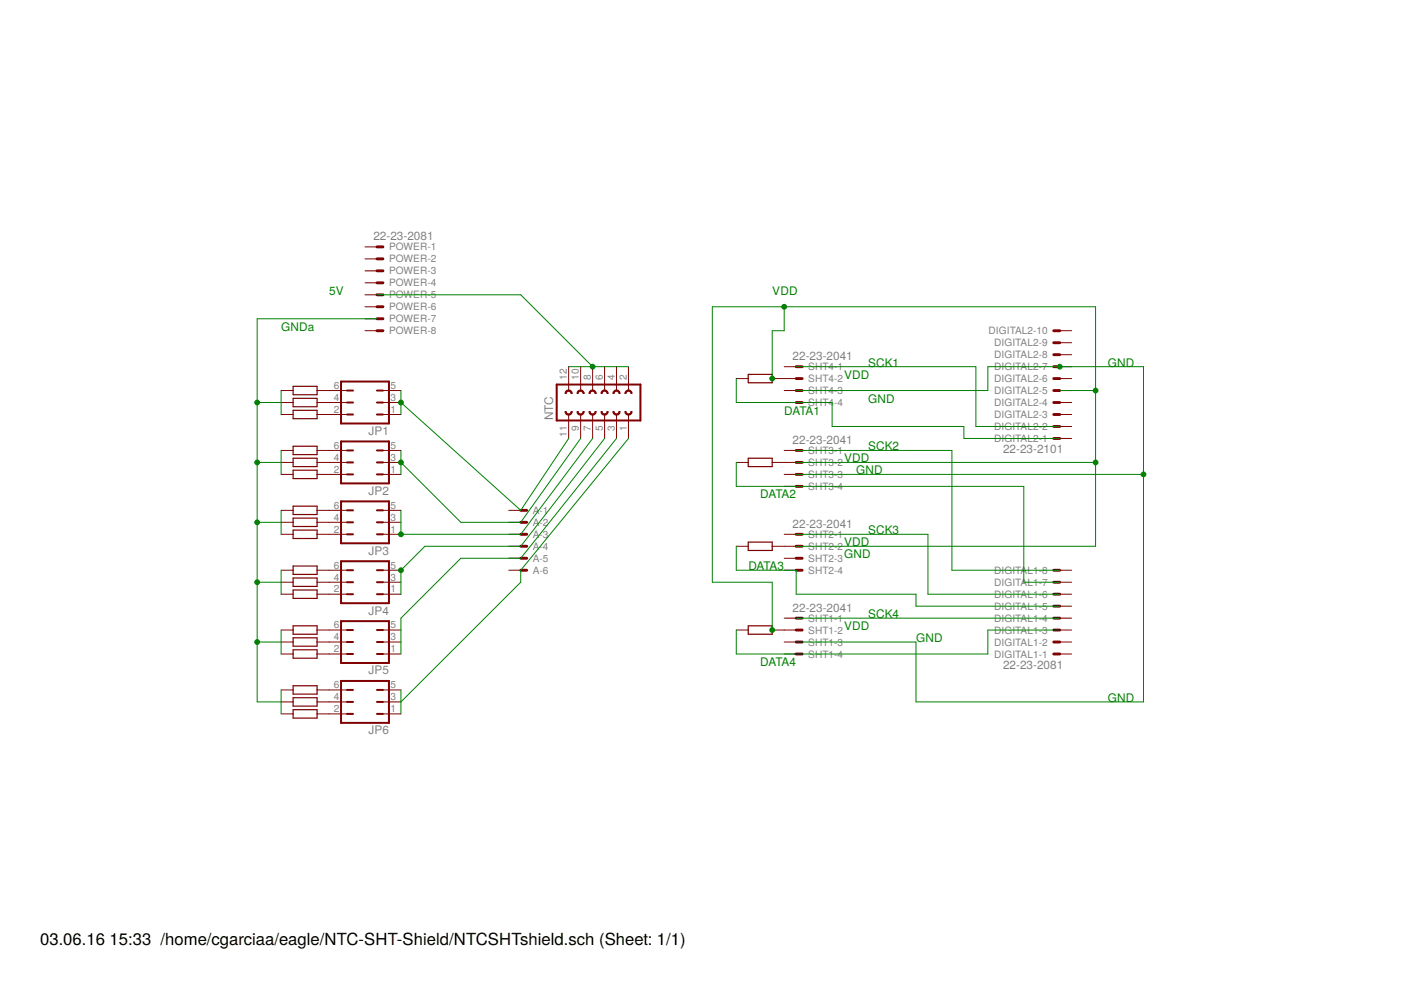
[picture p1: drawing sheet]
<svg xmlns="http://www.w3.org/2000/svg" width="297mm" height="210mm" viewBox="0 0 297 210" stroke-linecap="round" stroke-linejoin="round" font-family="sans-serif">
<g fill="none" stroke="#800000" stroke-width=".25">
<path d="M158.6 79.4h5.1v1.8h-5.1zM62.1 84.5h5.1v1.7h-5.1zM62.1 81.9h5.1v1.8h-5.1zM62.1 87h5.1v1.8h-5.1zM62.1 94.6h5.1v1.8h-5.1zM62.1 97.2h5.1v1.7h-5.1zM62.1 99.7h5.1v1.8h-5.1zM158.6 97.2h5.1v1.7h-5.1zM62.1 107.3h5.1v1.8h-5.1zM62.1 109.9h5.1v1.7h-5.1zM62.1 112.4h5.1v1.8h-5.1zM158.6 114.9h5.1v1.8h-5.1z"/>
<path d="M62.1 120h5.1v1.8h-5.1zM62.1 122.6h5.1v1.7h-5.1zM62.1 125.1h5.1v1.8h-5.1zM62.1 132.7h5.1v1.8h-5.1zM62.1 135.2h5.1v1.8h-5.1zM62.1 137.8h5.1v1.8h-5.1zM158.6 132.7h5.1v1.8h-5.1zM62.1 145.4h5.1v1.8h-5.1zM62.1 147.9h5.1v1.8h-5.1zM62.1 150.5h5.1v1.8h-5.1z"/>
</g>
<g fill="none" stroke="#800000" stroke-width=".21">
<path d="M77.4 52.3h2.5M77.4 54.9h2.5M77.4 57.4h2.5M77.4 60h2.5M77.4 62.5h2.5M77.4 65h2.5M77.4 67.6h2.5M77.4 70.1h2.5M120.6 77.7v5.1M123.1 77.7v5.1M125.6 77.7v5.1M128.2 77.7v5.1"/>
<path d="M130.7 77.7v5.1M133.2 77.7v5.1M166.3 77.7h2.5M224.7 70.1h2.5M224.7 77.7h2.5M224.7 75.2h2.5M224.7 72.7h2.5M59.6 85.3h2.5M59.6 95.5h2.5M59.6 98h2.5M59.6 82.8h2.5M59.6 87.9h2.5"/>
<path d="M67.2 85.3h6.4M67.2 95.5h6.4M67.2 98h6.4M67.2 82.8h6.4M67.2 87.9h6.4M81.2 85.3h3.8M81.2 95.5h3.8M81.2 98h3.8M81.2 82.8h3.8M81.2 87.9h3.8M120.6 87.9v5.1M123.1 87.9v5.1"/>
<path d="M125.6 87.9v5.1M128.2 87.9v5.1M130.7 87.9v5.1M133.2 87.9v5.1M156.1 80.3h2.5M156.1 98h2.5M163.7 80.3h5.1M163.7 98h5.1M166.3 85.3h2.5M166.3 95.5h2.5M166.3 82.8h2.5M224.7 85.3h2.5"/>
<path d="M224.7 80.3h2.5M224.7 82.8h2.5M224.7 87.9h2.5M224.7 93h2.5M224.7 90.4h2.5M59.6 108.2h2.5M59.6 100.6h2.5M59.6 113.3h2.5M59.6 110.7h2.5M67.2 108.2h6.4M67.2 100.6h6.4M67.2 113.3h6.4"/>
<path d="M67.2 110.7h6.4M81.2 108.2h3.8M81.2 100.6h3.8M81.2 113.3h3.8M81.2 110.7h3.8M107.9 108.2h2.5M107.9 115.8h2.5M107.9 113.3h2.5M107.9 110.7h2.5M107.9 118.4h2.5M156.1 115.8h2.5M163.7 115.8h5.1"/>
<path d="M166.3 100.6h2.5M166.3 113.3h2.5M166.3 118.4h2.5M166.3 103.1h2.5M59.6 123.4h2.5M59.6 133.6h2.5M59.6 126h2.5M59.6 120.9h2.5M59.6 136.1h2.5M59.6 138.7h2.5M67.2 123.4h6.4M67.2 133.6h6.4"/>
<path d="M67.2 126h6.4M67.2 120.9h6.4M67.2 136.1h6.4M67.2 138.7h6.4M81.2 123.4h3.8M81.2 133.6h3.8M81.2 126h3.8M81.2 120.9h3.8M81.2 136.1h3.8M81.2 138.7h3.8M107.9 120.9h2.5M156.1 133.6h2.5"/>
<path d="M163.7 133.6h5.1M166.3 120.9h2.5M166.3 136.1h2.5M166.3 138.7h2.5M166.3 131.1h2.5M224.7 123.4h2.5M224.7 133.6h2.5M224.7 126h2.5M224.7 120.9h2.5M224.7 136.1h2.5M224.7 138.7h2.5M224.7 131.1h2.5"/>
<path d="M224.7 128.5h2.5M59.6 148.8h2.5M59.6 151.4h2.5M59.6 146.3h2.5M67.2 148.8h6.4M67.2 151.4h6.4M67.2 146.3h6.4M81.2 148.8h3.8M81.2 151.4h3.8M81.2 146.3h3.8"/>
</g>
<g fill="none" stroke="#800000" stroke-width=".42">
<path d="M72.3 80.9h10.2v8.9h-10.2zM72.3 93.6h10.2v8.9h-10.2zM73.6 87.9h1.2M73.6 85.3h1.2M73.6 82.8h1.2M73.6 98h1.2M73.6 95.5h1.2M79.9 87.9h1.3M79.9 85.3h1.3M79.9 82.8h1.3M79.9 98h1.3M79.9 95.5h1.3"/>
<path d="M118 81.5h17.8v7.7h-17.8zM72.3 106.3h10.2v8.9h-10.2zM72.3 119h10.2v8.9h-10.2zM73.6 100.6h1.2M73.6 113.3h1.2M73.6 110.7h1.2M73.6 108.2h1.2M79.9 100.6h1.3M79.9 113.3h1.3M79.9 110.7h1.3M79.9 108.2h1.3M72.3 131.7h10.2v8.9h-10.2z"/>
<path d="M73.6 126h1.2M73.6 123.4h1.2M73.6 120.9h1.2M73.6 138.7h1.2M73.6 136.1h1.2M73.6 133.6h1.2M79.9 126h1.3M79.9 123.4h1.3M79.9 120.9h1.3M79.9 138.7h1.3M79.9 136.1h1.3M79.9 133.6h1.3"/>
<path d="M72.3 144.4h10.2v8.9h-10.2zM73.6 151.4h1.2M73.6 148.8h1.2M73.6 146.3h1.2M79.9 151.4h1.3M79.9 148.8h1.3M79.9 146.3h1.3"/>
</g>
<g fill="#800000" stroke="#800000" stroke-width=".21">
<path d="M127.4 87.2h.3a.51 .51 0 0 0 .5 .6 .51 .51 0 0 0 .5-.6h.2a.76 .76 0 0 1-.7 .8 .76 .76 0 0 1-.8-.8z" fill-rule="evenodd"/>
<path d="M129.9 87.2h.3a.51 .51 0 0 0 .5 .6 .51 .51 0 0 0 .5-.6h.3a.76 .76 0 0 1-.8 .8 .76 .76 0 0 1-.8-.8z" fill-rule="evenodd"/>
<path d="M132.5 87.2h.2a.51 .51 0 0 0 .5 .6 .51 .51 0 0 0 .6-.6h.2a.76 .76 0 0 1-.8 .8 .76 .76 0 0 1-.7-.8z" fill-rule="evenodd"/>
<path d="M127.6 82.9a.77 .77 0 0 1 .9-.2 .77 .77 0 0 1 .4 .7h-.2a.51 .51 0 0 0-.5-.5 .51 .51 0 0 0-.5 .5h-.3z" fill-rule="evenodd"/>
<path d="M130.2 82.9a.75 .75 0 0 1 .8-.2 .75 .75 0 0 1 .5 .7h-.3a.51 .51 0 0 0-.5-.5 .51 .51 0 0 0-.5 .5h-.3z" fill-rule="evenodd"/>
<path d="M132.7 82.9a.75 .75 0 0 1 .8-.2 .75 .75 0 0 1 .5 .7h-.2a.51 .51 0 0 0-.6-.5 .51 .51 0 0 0-.5 .5h-.2z" fill-rule="evenodd"/>
<path d="M122.3 87.2h.3a.51 .51 0 0 0 .5 .6 .51 .51 0 0 0 .5-.6h.3a.76 .76 0 0 1-.8 .8 .76 .76 0 0 1-.8-.8z" fill-rule="evenodd"/>
<path d="M124.9 87.2h.2a.51 .51 0 0 0 .5 .6 .51 .51 0 0 0 .6-.6h.2a.76 .76 0 0 1-.8 .8 .76 .76 0 0 1-.7-.8z" fill-rule="evenodd"/>
<path d="M122.6 82.9a.77 .77 0 0 1 .8-.2 .77 .77 0 0 1 .5 .7h-.3a.51 .51 0 0 0-.5-.5 .51 .51 0 0 0-.5 .5h-.3z" fill-rule="evenodd"/>
<path d="M125.1 82.9a.77 .77 0 0 1 .8-.2 .77 .77 0 0 1 .5 .7h-.2a.51 .51 0 0 0-.6-.5 .51 .51 0 0 0-.5 .5h-.2z" fill-rule="evenodd"/>
<path d="M119.8 87.2h.3a.51 .51 0 0 0 .5 .6 .51 .51 0 0 0 .5-.6h.2a.76 .76 0 0 1-.7 .8 .76 .76 0 0 1-.8-.8z" fill-rule="evenodd"/>
<path d="M120 82.9a.77 .77 0 0 1 .8-.2 .77 .77 0 0 1 .5 .7h-.2a.51 .51 0 0 0-.5-.5 .51 .51 0 0 0-.5 .5h-.3z" fill-rule="evenodd"/>
</g>
<g fill="none" stroke="#800000" stroke-width=".61">
<path d="M79.9 52.3h1.3M79.9 54.9h1.3M79.9 57.4h1.3M79.9 60h1.3M79.9 62.5h1.3M79.9 65h1.3M79.9 67.6h1.3M79.9 70.1h1.3M168.8 77.7h1.3M223.4 70.1h1.3M223.4 77.7h1.3M223.4 75.2h1.3"/>
<path d="M223.4 72.7h1.3M168.8 85.3h1.3M168.8 82.8h1.3M168.8 80.3h1.3M168.8 95.5h1.3M168.8 98h1.3M223.4 93h1.3M223.4 90.4h1.3M223.4 87.9h1.3M223.4 85.3h1.3M223.4 82.8h1.3M223.4 80.3h1.3"/>
<path d="M110.4 108.2h1.3M110.4 110.7h1.3M110.4 113.3h1.3M110.4 115.8h1.3M110.4 118.4h1.3M168.8 113.3h1.3M168.8 115.8h1.3M168.8 118.4h1.3M168.8 100.6h1.3M168.8 103.1h1.3M110.4 120.9h1.3M168.8 120.9h1.3"/>
<path d="M168.8 138.7h1.3M168.8 136.1h1.3M168.8 133.6h1.3M168.8 131.1h1.3M223.4 120.9h1.3M223.4 138.7h1.3M223.4 136.1h1.3M223.4 133.6h1.3M223.4 131.1h1.3M223.4 128.5h1.3M223.4 126h1.3M223.4 123.4h1.3"/>
</g>
<g fill="none" stroke="#008000" stroke-width=".21">
<path d="M79.9 67.6h-25.4v81.2h5.1M79.9 62.5h30.5l15.2 15.2M120.6 77.7h12.6M166.3 65v5.1h-2.6v10.2M168.8 77.7h38.1v12.7h17.8M54.5 85.3h5.1M54.5 98h5.1M59.6 82.8v5.1M59.6 95.5v5.1M85 82.8v5.1M85 95.5v5.1M85 85.3l25.4 22.9 10.2-15.2"/>
<path d="M123.1 93l-12.7 17.7h-12.7l-12.7-12.7M125.6 93l-15.2 20.3h-25.4v-5.1M128.2 93l-17.8 22.8h-20.3l-5.1 5.1v5.1M130.7 93l-20.3 25.4h-12.7l-12.7 12.7v7.6M133.2 93l-22.8 27.9v2.5l-25.4 25.4M156.1 80.3v5h20.3v5.1h28v2.6h20.3M156.1 98v5.1h61v20.3h7.6M168.8 98h63.5M168.8 82.8h40.6v-5.1h33v71.1h-48.2v-12.7h-25.4M168.8 95.5h33v25.4h22.9M224.7 82.8h7.6M54.5 110.7h5.1"/>
<path d="M59.6 108.2v5.1M156.1 115.8v5.1h12.7v5.1h25.4v2.5h30.5M168.8 115.8h63.5v-50.8h-81.3v58.4h12.7v10.2M168.8 113.3h27.9v12.7h28M168.8 100.6h73.6M54.5 123.4h5.1M54.5 136.1h5.1M59.6 120.9v5.1M59.6 133.6v5.1M156.1 133.6v5.1h53.3v-5.1h15.3M168.8 131.1h55.9M59.6 146.3v5.1"/>
<path d="M85 146.3v5.1"/>
</g>
<g fill="#008000" stroke="#008000" stroke-width=".21">
<circle cx="54.5" cy="85.3" r=".51"/>
<circle cx="54.5" cy="98" r=".51"/>
<circle cx="54.5" cy="110.7" r=".51"/>
<circle cx="54.5" cy="123.4" r=".51"/>
<circle cx="54.5" cy="136.1" r=".51"/>
<circle cx="85" cy="98" r=".51"/>
<circle cx="85" cy="120.9" r=".51"/>
<circle cx="125.6" cy="77.7" r=".51"/>
<circle cx="85" cy="85.3" r=".51"/>
<circle cx="85" cy="113.3" r=".51"/>
<circle cx="242.4" cy="100.6" r=".51"/>
<circle cx="224.7" cy="77.7" r=".51"/>
<circle cx="166.3" cy="65" r=".51"/>
<circle cx="232.3" cy="82.8" r=".51"/>
<circle cx="232.3" cy="98" r=".51"/>
<circle cx="163.7" cy="80.3" r=".51"/>
<circle cx="163.7" cy="133.6" r=".51"/>
</g>
<g font-size="3.5">
<text x="8.5" y="200.4">03.06.16</text>
<text x="23.2" y="200.4">15:33 /home/cgarciaa/eagle/NTC-SHT-Shield/NTCSHTshield.sch (Sheet: 1/1)</text>
</g>
<g font-size="2.5" fill="#808080">
<text x="79.2" y="50.9">22-23-2081</text>
<text x="168" y="76.3">22-23-2041</text>
<text x="117.3" y="89.1" transform="rotate(-90 117.3 89.1)">NTC</text>
<text x="78.1" y="92.2">JP1</text>
<text x="168" y="94.1">22-23-2041</text>
<text x="212.7" y="96.1">22-23-2101</text>
<text x="78.1" y="104.9">JP2</text>
<text x="168" y="111.9">22-23-2041</text>
<text x="78.1" y="117.6">JP3</text>
<text x="78.1" y="130.3">JP4</text>
<text x="168" y="129.7">22-23-2041</text>
<text x="78.1" y="143">JP5</text>
<text x="212.7" y="141.8">22-23-2081</text>
<text x="78.1" y="155.7">JP6</text>
</g>
<g font-size="2.5" fill="#008000">
<text x="69.8" y="62.5">5V</text>
<text x="163.7" y="62.5">VDD</text>
<text x="59.6" y="70.1">GNDa</text>
<text x="184.1" y="77.7">SCK1</text>
<text x="234.8" y="77.7">GND</text>
<text x="179" y="80.3">VDD</text>
<text x="166.3" y="87.9">DATA1</text>
<text x="184.1" y="85.4">GND</text>
<text x="184.1" y="95.5">SCK2</text>
<text x="179" y="98">VDD</text>
<text x="181.5" y="100.6">GND</text>
<text x="161.2" y="105.7">DATA2</text>
<text x="184.1" y="113.3">SCK3</text>
<text x="179" y="118.4">GND</text>
<text x="179" y="115.8">VDD</text>
<text x="158.7" y="120.9">DATA3</text>
<text x="184.1" y="131.1">SCK4</text>
<text x="179" y="133.6">VDD</text>
<text x="194.2" y="136.1">GND</text>
<text x="161.2" y="141.2">DATA4</text>
<text x="234.8" y="148.8">GND</text>
</g>
<g font-size="2.1" fill="#808080">
<text x="82.5" y="53.1">POWER-1</text>
<text x="82.5" y="55.6">POWER-2</text>
<text x="82.5" y="58.2">POWER-3</text>
<text x="82.5" y="60.7">POWER-4</text>
<text x="82.5" y="63.3">POWER-5</text>
<text x="82.5" y="65.8">POWER-6</text>
<text x="82.5" y="68.3">POWER-7</text>
<text x="82.5" y="70.9">POWER-8</text>
<text x="209.6" y="70.9">DIGITAL2-10</text>
<text x="210.8" y="76">DIGITAL2-8</text>
<text x="210.8" y="73.4">DIGITAL2-9</text>
<text x="70.8" y="82.5">6</text>
<text x="82.8" y="82.5">5</text>
<text x="120.2" y="80.5" transform="rotate(-90 120.2 80.5)">12</text>
<text x="122.7" y="80.5" transform="rotate(-90 122.7 80.5)">10</text>
<text x="125.3" y="80.5" transform="rotate(-90 125.3 80.5)">8</text>
<text x="127.8" y="80.5" transform="rotate(-90 127.8 80.5)">6</text>
<text x="130.4" y="80.5" transform="rotate(-90 130.4 80.5)">4</text>
<text x="132.9" y="80.5" transform="rotate(-90 132.9 80.5)">2</text>
<text x="171.4" y="78.5">SHT4-1</text>
<text x="171.4" y="81">SHT4-2</text>
<text x="171.4" y="83.6">SHT4-3</text>
<text x="210.8" y="83.6">DIGITAL2-5</text>
<text x="210.8" y="81">DIGITAL2-6</text>
<text x="210.8" y="78.5">DIGITAL2-7</text>
<text x="70.8" y="87.5">2</text>
<text x="70.8" y="85">4</text>
<text x="82.8" y="87.5">1</text>
<text x="82.8" y="85">3</text>
<text x="171.4" y="86.1">SHT4</text>
<text x="176.9" y="86.1">-4</text>
<text x="210.8" y="88.7">DIGITAL2-3</text>
<text x="210.8" y="86.1">DIGITAL2-4</text>
<text x="70.8" y="95.2">6</text>
<text x="82.8" y="95.2">5</text>
<text x="120.2" y="92.6" transform="rotate(-90 120.2 92.6)">11</text>
<text x="122.7" y="91.4" transform="rotate(-90 122.7 91.4)">9</text>
<text x="125.3" y="91.4" transform="rotate(-90 125.3 91.4)">7</text>
<text x="127.8" y="91.4" transform="rotate(-90 127.8 91.4)">5</text>
<text x="130.4" y="91.4" transform="rotate(-90 130.4 91.4)">3</text>
<text x="132.9" y="91.4" transform="rotate(-90 132.9 91.4)">1</text>
<text x="210.8" y="93.7">DIGITAL2-1</text>
<text x="210.8" y="91.2">DIGITAL2-2</text>
<text x="70.8" y="100.2">2</text>
<text x="70.8" y="97.7">4</text>
<text x="82.8" y="100.2">1</text>
<text x="82.8" y="97.7">3</text>
<text x="171.4" y="96.3">SHT3-1</text>
<text x="171.4" y="98.8">SHT3-2</text>
<text x="171.4" y="101.3">SHT3-3</text>
<text x="70.8" y="107.8">6</text>
<text x="82.8" y="107.8">5</text>
<text x="171.4" y="103.9">SHT3-4</text>
<text x="70.8" y="112.9">2</text>
<text x="70.8" y="110.4">4</text>
<text x="82.8" y="112.9">1</text>
<text x="82.8" y="110.4">3</text>
<text x="113" y="109">A-1</text>
<text x="113" y="111.5">A-2</text>
<text x="113" y="114">A-3</text>
<text x="113" y="116.6">A-4</text>
<text x="113" y="119.1">A-5</text>
<text x="171.4" y="114">SHT2-1</text>
<text x="171.4" y="116.6">SHT2-2</text>
<text x="171.4" y="119.1">SHT2-3</text>
<text x="70.8" y="125.6">2</text>
<text x="70.8" y="123.1">4</text>
<text x="70.8" y="120.5">6</text>
<text x="82.8" y="125.6">1</text>
<text x="82.8" y="123.1">3</text>
<text x="82.8" y="120.5">5</text>
<text x="113" y="121.7">A-6</text>
<text x="171.4" y="121.7">SHT2-4</text>
<text x="210.8" y="124.2">DIGITAL1-7</text>
<text x="210.8" y="121.7">DIGITAL1-8</text>
<text x="171.4" y="131.8">SHT1-1</text>
<text x="210.8" y="131.8">DIGITAL1-4</text>
<text x="210.8" y="129.3">DIGITAL1-5</text>
<text x="210.8" y="126.7">DIGITAL1-6</text>
<text x="70.8" y="135.8">4</text>
<text x="70.8" y="133.2">6</text>
<text x="82.8" y="135.8">3</text>
<text x="82.8" y="133.2">5</text>
<text x="171.4" y="134.4">SHT1-2</text>
<text x="171.4" y="136.9">SHT1-3</text>
<text x="210.8" y="136.9">DIGITAL1-2</text>
<text x="210.8" y="134.4">DIGITAL1-3</text>
<text x="70.8" y="138.3">2</text>
<text x="82.8" y="138.3">1</text>
<text x="171.4" y="139.4">SHT1-4</text>
<text x="210.8" y="139.4">DIGITAL1-1</text>
<text x="70.8" y="148.5">4</text>
<text x="70.8" y="145.9">6</text>
<text x="82.8" y="148.5">3</text>
<text x="82.8" y="145.9">5</text>
<text x="70.8" y="151">2</text>
<text x="82.8" y="151">1</text>
</g>
</svg>
